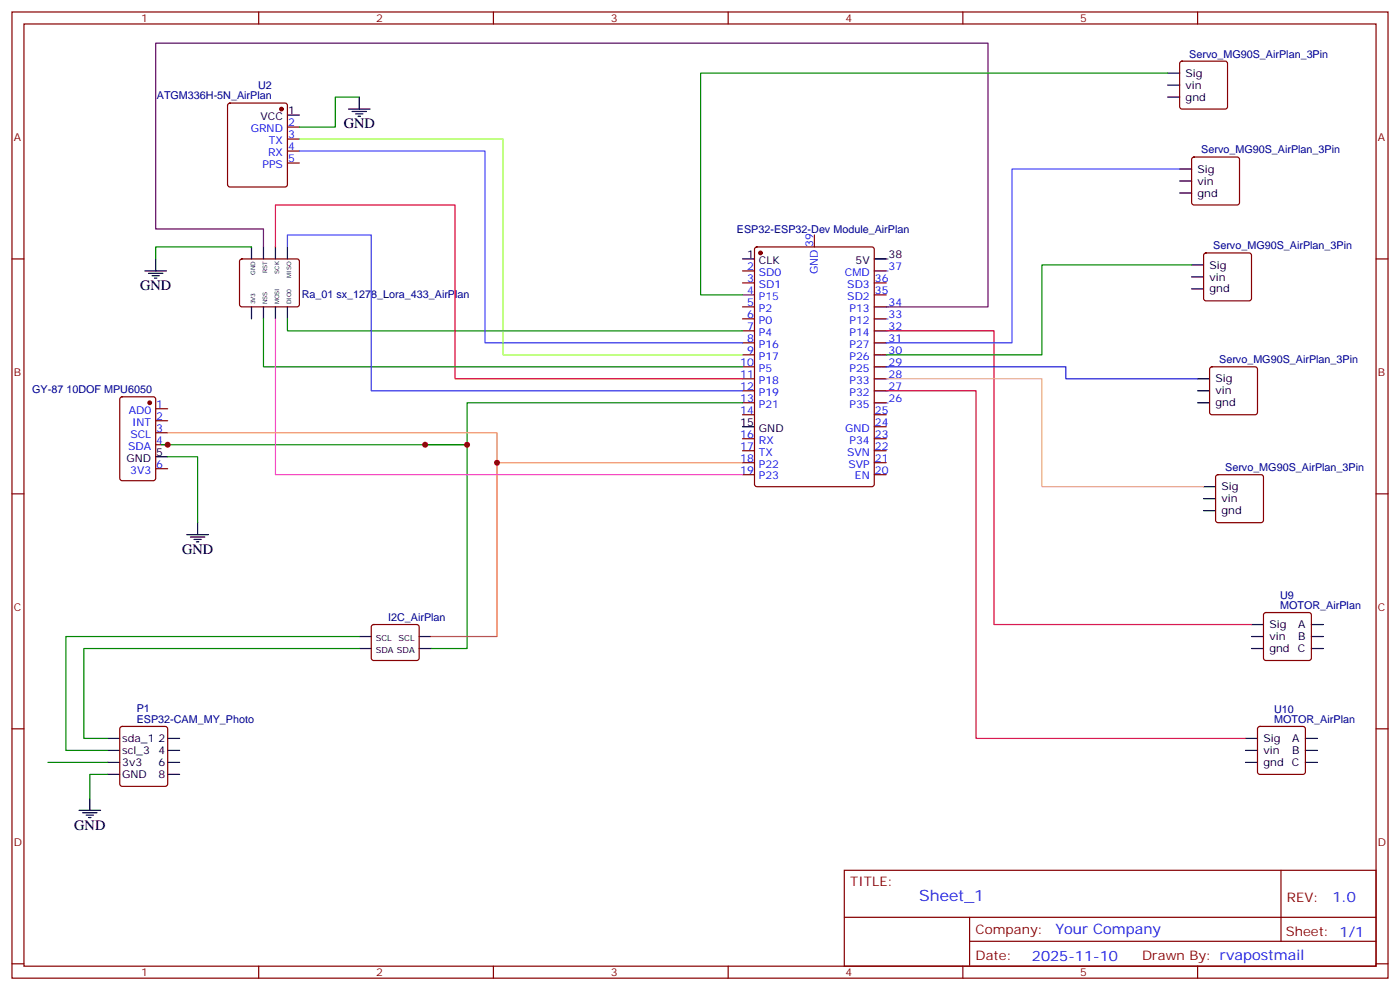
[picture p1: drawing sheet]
<svg xmlns="http://www.w3.org/2000/svg" width="412mm" height="292mm" viewBox="0 0 412 292" stroke-linecap="round" stroke-linejoin="round" font-family="sans-serif">
<g fill="none" stroke="#870000" stroke-width=".35">
<path d="M3.5 3.5h405.4v284.4h-405.4zM7.1 7.1h398.2v277.2h-398.2zM76.2 3.5v3.6M145.3 3.5v3.6M214.5 3.5v3.6M283.6 3.5v3.6M347.7 18.2l.5-.2h12.7l.5 .2 .2 .5v12.7l-.2 .5-.5 .2h-12.7l-.5-.2-.2-.5v-12.7zM352.8 3.5v3.6M67.3 30.5l.4-.2h16.3l.5 .2 .2 .5v23.3l-.3 .5-.4 .2h-16.3l-.5-.2-.2-.5v-23.3zM84.7 37.4h3.5M84.7 48h3.5M84.7 44.4h3.5"/>
<path d="M84.7 40.9h3.5M351.2 46.4l.5-.2h12.7l.5 .2 .2 .5v12.7l-.2 .5-.5 .2h-12.7l-.5-.2-.2-.5v-12.7zM3.5 76.2h3.6M70.8 76.4l.5-.2h16.2l.5 .2 .2 .5v12.7l-.2 .5-.5 .2h-16.2l-.5-.2-.2-.5v-12.7zM218.7 79.7h3.5M222.5 72.9l.5-.2h33.8l.7 .4v69.4l-.4 .7h-34.1l-.7-.4-.1-69.4zM239.9 69.1v3.6M257.5 79.7h3.6M354.8 74.6l.4-.2h12.7l.5 .2 .3 .5v12.7l-.3 .5-.5 .2h-12.7l-.5-.2-.2-.5v-12.7zM405.3 76.2h3.6M218.7 83.3h3.5M218.7 90.3h3.5"/>
<path d="M218.7 93.8h3.5M218.7 97.4h3.5M257.5 83.3h3.6M257.5 86.8h3.6M257.5 90.3h3.6M257.5 93.8h3.6M257.5 97.4h3.6M35.5 117l.5-.2h9.2l.6 .4 .1 23.6-.5 .6-9.4 .1-.7-.5v-23.5zM218.7 100.9h3.5M218.7 104.4h3.5M218.7 107.9h3.5M218.7 111.5h3.5"/>
<path d="M218.7 115h3.5M218.7 118.5h3.5M257.5 100.9h3.6M257.5 104.4h3.6M257.5 107.9h3.6M257.5 111.5h3.6M257.5 115h3.6M257.5 118.5h3.6M356.5 108.2l.5-.3h12.7l.5 .3 .2 .5v12.7l-.2 .5-.5 .2h-12.7l-.5-.3-.2-.4v-12.7zM45.9 137.9h3.5M45.9 130.9h3.5M45.9 127.4h3.5"/>
<path d="M45.9 123.8h3.5M45.9 120.3h3.5M218.7 122.1h3.5M218.7 129.1h3.5M218.7 132.6h3.5M218.7 136.2h3.5M218.7 139.7h3.5M257.5 122.1h3.6M257.5 125.6h3.6M257.5 129.1h3.6M257.5 132.6h3.6M257.5 136.2h3.6"/>
<path d="M257.5 139.7h3.6M358.3 139.9l.5-.2h12.7l.5 .2 .2 .5v12.7l-.3 .5-.4 .2h-12.7l-.5-.2-.2-.5v-12.7zM3.5 145.3h3.6M405.3 145.3h3.6M109.6 184l.5-.2h12.7l.5 .2 .2 .5-.1 9.4-.6 .5-13-.1-.4-.6v-9.2zM372.4 180.5l.5-.2h12.7l.5 .2 .2 .5v12.7l-.2 .5-.5 .2h-12.7l-.5-.3-.2-.4v-12.7zM3.5 214.5h3.6M35.5 214l.5-.2h12.7l.5 .2 .2 .5v16.2l-.2 .5-.5 .2h-12.7l-.5-.2-.2-.5v-16.2zM370.7 214l.4-.2h12.7l.5 .2 .2 .5v12.7l-.2 .5-.5 .2h-12.7l-.5-.2-.2-.5v-12.7zM405.3 214.5h3.6M248.7 256.1h156.6v28.2h-156.6zM377.3 256.1v20.9"/>
<path d="M248.7 270h156.5M285.6 277h119.6M285.6 270v14.1M3.5 283.6h3.6M76.2 284.3v3.6M145.3 284.3v3.6M214.5 284.3v3.6M283.6 284.3v3.6M352.8 284.3v3.6M405.3 283.6h3.6"/>
</g>
<g fill="none" stroke="#000" stroke-width=".35">
<path d="M84.7 33.9h3.5M102.7 32.1h6.3M103.7 32.8h4.2M104.8 33.5h2.1M105.5 34.2h.7M105.8 28.6v3.5M344 28.6h3.5M344 25h3.5M344 21.5h3.5M347.5 56.8h3.5M347.5 53.3h3.5M347.5 49.7h3.5"/>
<path d="M42.7 79.7h6.3M45.9 76.2v3.5M74.1 72.7v3.5M77.6 72.7v3.5M81.1 72.7v3.5M84.7 72.7v3.5M218.7 76.2h3.5M257.5 76.2h3.6M351 78h3.5M43.7 80.4h4.3M44.8 81.1h2.1M45.5 81.8h.7"/>
<path d="M74.1 90.3v3.5M77.6 90.3v3.5M81.1 90.3v3.5M84.7 90.3v3.5M351 85h3.5M351 81.5h3.5M352.8 118.5h3.5M352.8 115h3.5M352.8 111.5h3.5M45.9 134.4h3.5M218.7 125.6h3.5M55 157.3h6.4"/>
<path d="M56.1 158h4.2M57.1 158.7h2.2M57.9 159.5h.7M58.2 153.8v3.5M354.5 150.3h3.6M354.5 146.8h3.6M354.5 143.2h3.6M105.8 190.9h3.6M105.8 187.3h3.6M123.5 190.9h3.5M123.5 187.3h3.5M368.7 190.9h3.5"/>
<path d="M368.7 187.3h3.5M368.7 183.8h3.5M386.3 190.9h3.5M386.3 187.3h3.5M386.3 183.8h3.5M31.7 217.3h3.6M49.4 217.3h3.5M366.9 217.3h3.5M384.5 217.3h3.6M23.3 238.5h6.3M24.3 239.2h4.3M25.4 239.9h2.1"/>
<path d="M26.5 235v3.5M31.7 224.4h3.6M31.7 220.8h3.6M31.7 227.9h3.6M49.4 224.4h3.5M49.4 220.8h3.5M49.4 227.9h3.5M366.9 224.4h3.5M366.9 220.8h3.5M384.5 224.4h3.6M384.5 220.8h3.6M26.1 240.6h.7"/>
</g>
<path d="M218.7 86.8h3.5" fill="none" stroke="#906" stroke-width=".35"/>
<g fill="#870000" stroke="#870000" stroke-width=".35">
<circle cx="224" cy="74.4" r=".53"/>
<circle cx="82.9" cy="32.1" r=".53"/>
<circle cx="44.1" cy="118.5" r=".53"/>
</g>
<g fill="none" stroke="#008700" stroke-width=".35">
<path d="M105.8 28.6h-7v8.8h-10.6M344 21.5h-137.6v65.3h12.3M74.1 72.7h-28.2v3.5M351 78h-44.1v26.4h-45.8M77.6 93.8v14.1h141.1M84.7 93.8v3.6h134M218.7 118.5h-81.1v72.4h-10.6M47.6 130.9h90M49.4 134.4h8.8v19.4M105.8 190.9h-81.1v26.4h7M105.8 187.3h-86.4v33.5h12.3M14.1 224.4h17.6"/>
<path d="M31.7 227.9h-5.2v7.1"/>
</g>
<path d="M88.2 44.4h54.7v56.5h75.8M347.5 49.7h-49.4v51.2h-37M84.7 72.7v-3.6h24.7v45.9h109.3" fill="none" stroke="#33f" stroke-width=".35"/>
<path d="M88.2 40.9h60v63.5h70.5" fill="none" stroke="#9f3" stroke-width=".35"/>
<path d="M77.6 72.7v-5.3h-31.7v-54.7h245.1v77.6h-29.9" fill="none" stroke="#606" stroke-width=".35"/>
<path d="M218.7 136.2h-72.3v51.1h-19.4" fill="none" stroke="#f90" stroke-width=".35"/>
<path d="M261.1 97.4h31.7v86.4h75.9M261.1 115h26.4v102.3h79.4" fill="none" stroke="#c03" stroke-width=".35"/>
<path d="M261.1 107.9h52.9v3.6h38.8" fill="none" stroke="#30c" stroke-width=".35"/>
<path d="M261.1 111.5h45.8v31.7h47.6" fill="none" stroke="#f99" stroke-width=".35"/>
<path d="M81.1 72.7v-12.4h53v51.2h84.6" fill="none" stroke="#f03" stroke-width=".35"/>
<path d="M81.1 93.8v45.9h137.6" fill="none" stroke="#f3f" stroke-width=".35"/>
<path d="M49.4 127.4h97v8.8" fill="none" stroke="#f93" stroke-width=".35"/>
<g fill="#c00">
<circle cx="125.2" cy="130.9" r=".88"/>
<circle cx="137.6" cy="130.9" r=".88"/>
<circle cx="49.4" cy="130.9" r=".88"/>
<circle cx="146.4" cy="136.2" r=".88"/>
</g>
<text font-size="4.6" fill="#00f" x="270.8" y="265.1">Sheet_1</text>
<g font-size="4.2">
<text x="101.2" y="37.7">GND</text>
<text x="41.3" y="85.4">GND</text>
<text x="53.6" y="163">GND</text>
<text x="21.9" y="244.1">GND</text>
</g>
<g font-size="4.2" fill="#00f">
<text x="392.5" y="265.4">1.0</text>
<text x="310.9" y="274.9">Your Company</text>
<text x="304" y="282.7">2025-11-10</text>
</g>
<g font-size="3.9" fill="#800">
<text x="250.5" y="260.7">TITLE:</text>
<text x="379.1" y="265.4">REV:</text>
<text x="287.4" y="274.9">Company:</text>
<text x="378.7" y="275.5">Sheet: 1/1</text>
<text x="287.4" y="282.6">Date:</text>
<text x="336.4" y="282.7">Drawn By: rvapostmail</text>
</g>
<g font-size="3.2" fill="#800">
<text x="41.6" y="6.5">1</text>
<text x="110.8" y="6.5">2</text>
<text x="179.9" y="6.5">3</text>
<text x="249.1" y="6.5">4</text>
<text x="318.2" y="6.5">5</text>
<text x="4.1" y="41.6">A</text>
<text x="405.9" y="41.6">A</text>
<text x="4.1" y="110.8">B</text>
<text x="405.9" y="110.8">B</text>
<text x="4.1" y="179.9">C</text>
<text x="405.9" y="179.9">C</text>
<text x="4.1" y="249.1">D</text>
<text x="405.9" y="249.1">D</text>
<text x="41.6" y="287.3">1</text>
<text x="110.8" y="287.3">2</text>
<text x="179.9" y="287.3">3</text>
<text x="249.1" y="287.3">4</text>
<text x="318.2" y="287.3">5</text>
</g>
<g font-size="3.2" fill="#000080">
<text x="350.3" y="16.9">Servo_MG90S_AirPlan_3Pin</text>
<text x="46.2" y="29.3">ATGM336H-5N_AirPlan</text>
<text x="76" y="26.1">U2</text>
<text x="353.8" y="45.2">Servo_MG90S_AirPlan_3Pin</text>
<text x="217.1" y="68.4">ESP32-ESP32-Dev Module_AirPlan</text>
<text x="357.4" y="73.4">Servo_MG90S_AirPlan_3Pin</text>
<text x="88.9" y="87.6">Ra_01 sx_1278_Lora_433_AirPlan</text>
<text x="359.1" y="106.9">Servo_MG90S_AirPlan_3Pin</text>
<text x="9.5" y="115.7">GY-87 10DOF MPU6050</text>
<text x="360.9" y="138.6">Servo_MG90S_AirPlan_3Pin</text>
<text x="377.1" y="179.2">MOTOR_AirPlan</text>
<text x="377.1" y="176.3">U9</text>
<text x="114.3" y="182.7">I2C_AirPlan</text>
<text x="40.3" y="209.5">P1</text>
<text x="375.3" y="209.8">U10</text>
<text x="40.3" y="212.7">ESP32-CAM_MY_Photo</text>
<text x="375.3" y="212.7">MOTOR_AirPlan</text>
</g>
<g font-size="3.2">
<text x="349.2" y="22.6">Sig</text>
<text x="349.2" y="29.6">gnd</text>
<text x="349.2" y="26.1">vin</text>
<text x="76.8" y="35.3">VCC</text>
<text x="84.8" y="33.5">1</text>
<text x="352.8" y="50.8">Sig</text>
<text x="352.8" y="57.9">gnd</text>
<text x="352.8" y="54.3">vin</text>
<text x="220.1" y="75.8">1</text>
<text x="223.6" y="77.6">CLK</text>
<text x="252" y="77.6">5V</text>
<text x="257.7" y="75.8">__38</text>
<text x="356.3" y="82.5">vin</text>
<text x="356.3" y="79">Sig</text>
<text x="356.3" y="86.1">gnd</text>
<text x="358.1" y="112.5">Sig</text>
<text x="358.1" y="119.6">gnd</text>
<text x="358.1" y="116.1">vin</text>
<text x="218" y="125.2">15</text>
<text x="223.6" y="127">GND</text>
<text x="37.3" y="135.8">GND</text>
<text x="46" y="134.1">5</text>
<text x="359.8" y="147.8">vin</text>
<text x="359.8" y="144.3">Sig</text>
<text x="359.8" y="151.3">gnd</text>
<text x="373.9" y="184.9">Sig</text>
<text x="382.4" y="184.9">A</text>
<text x="373.9" y="191.9">gnd</text>
<text x="373.9" y="188.4">vin</text>
<text x="382.3" y="191.9">C</text>
<text x="382.4" y="188.4">B</text>
<text x="36" y="218.4">sda_1</text>
<text x="36" y="221.9">scl_3</text>
<text x="46.7" y="218.4">2</text>
<text x="46.7" y="221.9">4</text>
<text x="372.2" y="221.9">vin</text>
<text x="372.2" y="218.4">Sig</text>
<text x="380.6" y="221.9">B</text>
<text x="380.6" y="218.4">A</text>
<text x="36" y="225.4">3v3</text>
<text x="46.7" y="225.4">6</text>
<text x="372.2" y="225.4">gnd</text>
<text x="380.5" y="225.4">C</text>
<text x="36" y="229">GND</text>
<text x="46.7" y="229">8</text>
</g>
<g font-size="3.2" fill="#00f">
<text x="73.9" y="38.8">GRND</text>
<text x="84.8" y="40.6">3</text>
<text x="84.8" y="37">2</text>
<text x="79" y="45.9">RX</text>
<text x="79.2" y="42.3">TX</text>
<text x="84.8" y="47.6">5</text>
<text x="84.8" y="44.1">4</text>
<text x="77.4" y="49.4">PPS</text>
<text x="239.5" y="72.7" transform="rotate(-90 239.5 72.7)">39</text>
<text x="220.1" y="82.9">3</text>
<text x="220.1" y="79.4">2</text>
<text x="223.6" y="81.1">SD0</text>
<text x="240.9" y="80.7" transform="rotate(-90 240.9 80.7)">GND</text>
<text x="248.9" y="81.1">CMD</text>
<text x="257.7" y="79.4">__37</text>
<text x="257.7" y="82.9">36</text>
<text x="220.1" y="90">5</text>
<text x="223.6" y="84.7">SD1</text>
<text x="249.6" y="84.7">SD3</text>
<text x="249.6" y="88.2">SD2</text>
<text x="257.7" y="86.4">35</text>
<text x="257.7" y="90">__34</text>
<text x="220.1" y="93.5">6</text>
<text x="223.6" y="95.2">P0</text>
<text x="223.6" y="91.7">P2</text>
<text x="250.3" y="91.7">P13</text>
<text x="250.3" y="95.2">P12</text>
<text x="257.7" y="93.5">__33</text>
<text x="220.1" y="100.5">8</text>
<text x="220.1" y="97">7</text>
<text x="223.6" y="98.8">P4</text>
<text x="250.3" y="98.8">P14</text>
<text x="257.7" y="97">__32</text>
<text x="257.7" y="100.5">__31</text>
<text x="218" y="107.6">10</text>
<text x="220.1" y="104.1">9</text>
<text x="223.6" y="105.8">P17</text>
<text x="223.6" y="102.3">P16</text>
<text x="250.3" y="102.3">P27</text>
<text x="250.3" y="105.8">P26</text>
<text x="257.7" y="104.1">__30</text>
<text x="257.7" y="107.6">__29</text>
<text x="218" y="111.1">11</text>
<text x="223.6" y="112.9">P18</text>
<text x="223.6" y="109.4">P5</text>
<text x="250.3" y="109.4">P25</text>
<text x="250.3" y="112.9">P33</text>
<text x="257.7" y="111.1">__28</text>
<text x="46" y="119.9">1</text>
<text x="218" y="118.2">13</text>
<text x="218" y="114.7">12</text>
<text x="223.6" y="119.9">P21</text>
<text x="223.6" y="116.4">P19</text>
<text x="250.3" y="116.4">P32</text>
<text x="250.3" y="119.9">P35</text>
<text x="257.7" y="114.7">__27</text>
<text x="257.7" y="118.2">__26</text>
<text x="37.9" y="121.7">AD0</text>
<text x="38.9" y="125.2">INT</text>
<text x="46" y="123.5">2</text>
<text x="218" y="121.7">14</text>
<text x="257.7" y="121.7">25</text>
<text x="257.7" y="125.2">24</text>
<text x="38.4" y="128.8">SCL</text>
<text x="46" y="130.5">4</text>
<text x="46" y="127">3</text>
<text x="218" y="128.8">16</text>
<text x="223.6" y="130.5">RX</text>
<text x="248.9" y="127">GND</text>
<text x="250.3" y="130.5">P34</text>
<text x="257.7" y="128.8">23</text>
<text x="37.8" y="132.3">SDA</text>
<text x="46" y="137.6">6</text>
<text x="218" y="135.8">18</text>
<text x="218" y="132.3">17</text>
<text x="223.6" y="137.6">P22</text>
<text x="223.6" y="134.1">TX</text>
<text x="249.5" y="134.1">SVN</text>
<text x="250" y="137.6">SVP</text>
<text x="257.7" y="132.3">22</text>
<text x="257.7" y="135.8">21</text>
<text x="38.4" y="139.3">3V3</text>
<text x="218" y="139.3">19</text>
<text x="223.6" y="141.1">P23</text>
<text x="251.8" y="141.1">EN</text>
<text x="257.7" y="139.3">20</text>
</g>
<g font-size="3.2" fill="#03f">
<text x="220.1" y="86.4">4</text>
<text x="223.6" y="88.2">P15</text>
</g>
<g font-size="2.5">
<text x="110.7" y="188.7">SCL</text>
<text x="117.4" y="188.7">SCL</text>
<text x="110.7" y="192.3">SDA SDA</text>
</g>
<g font-size="1.8">
<text x="75.1" y="80.9" transform="rotate(-90 75.1 80.9)">GND</text>
<text x="78.7" y="80.4" transform="rotate(-90 78.7 80.4)">RST</text>
<text x="82.2" y="80.6" transform="rotate(-90 82.2 80.6)">SCK</text>
<text x="85.7" y="81.7" transform="rotate(-90 85.7 81.7)">MISO</text>
<text x="75.1" y="89.6" transform="rotate(-90 75.1 89.6)">3V3</text>
<text x="78.7" y="89.6" transform="rotate(-90 78.7 89.6)">NSS</text>
<text x="82.2" y="89.6" transform="rotate(-90 82.2 89.6)">MOSI</text>
<text x="85.7" y="89.6" transform="rotate(-90 85.7 89.6)">DIO0</text>
</g>
</svg>
